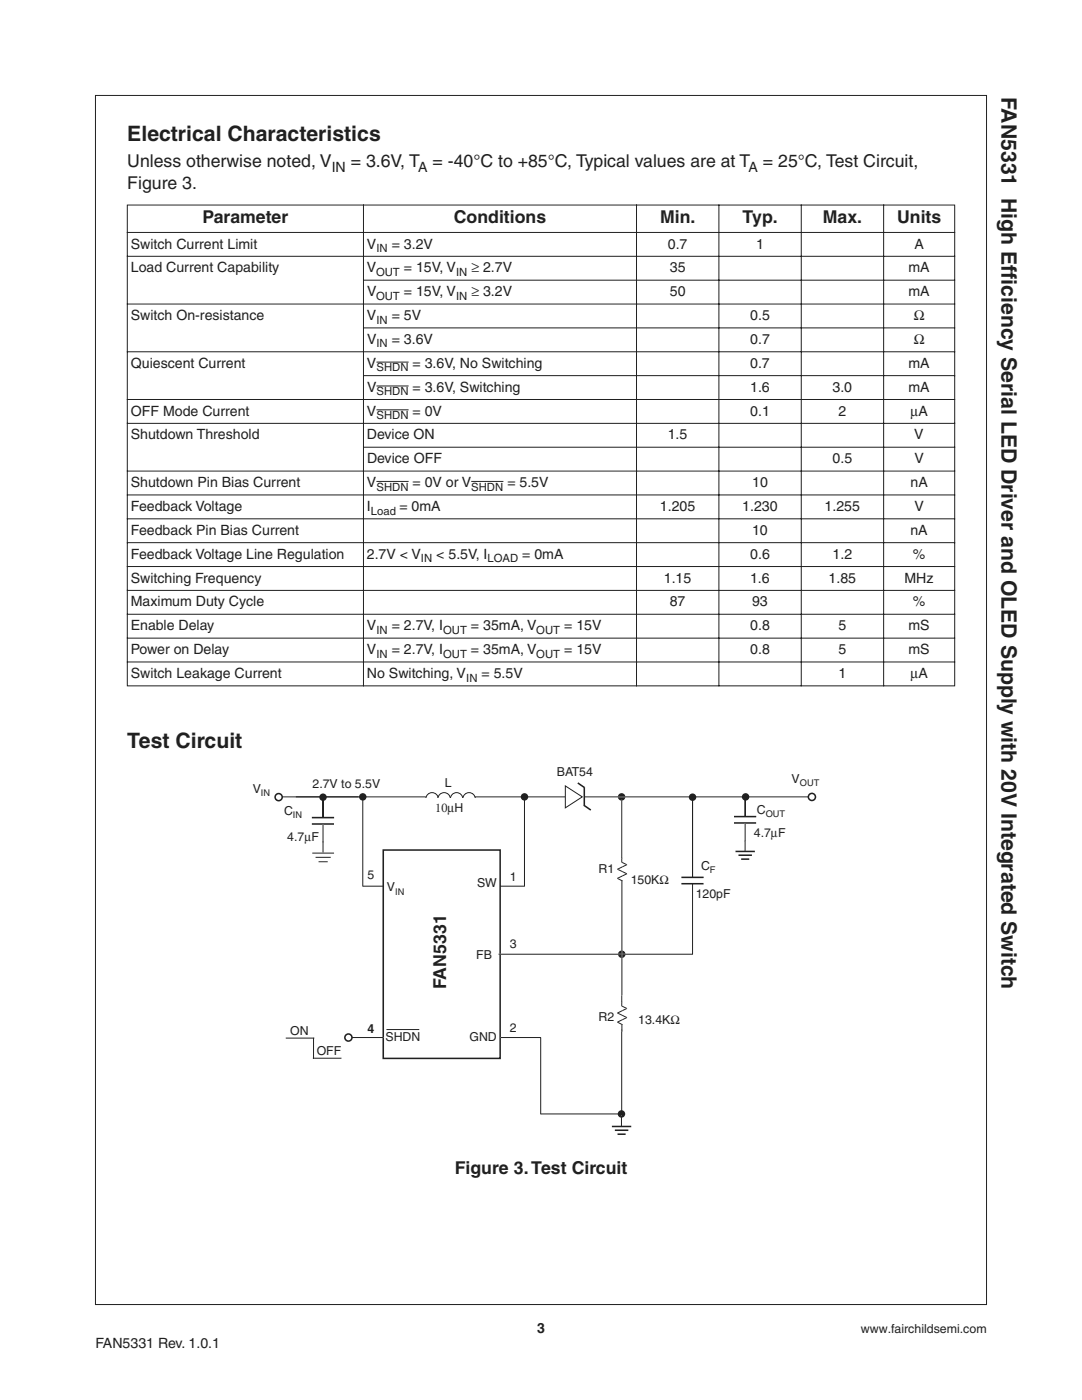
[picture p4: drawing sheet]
<svg xmlns="http://www.w3.org/2000/svg" width="216mm" height="279mm" viewBox="0 0 216 279" stroke-linecap="round" stroke-linejoin="round" font-family="sans-serif">
<g fill="none" stroke="#231f20" stroke-width=".2">
<path d="M19 19.1h177.8v241.2h-177.8zM25.3 40.9h165.3M25.3 46.4h165.3M25.3 51.2h165.3M25.4 41v95.8M72.4 55.9h118.2M72.5 40.8v96.2M127 40.8v96.2M143.4 40.8v96.2M159.9 40.8v96.2M176.3 40.8v96.2M190.5 41v95.8"/>
<path d="M25.3 60.7h165.3M25.3 70.2h165.3M25.3 79.7h165.3M72.4 65.4h118.2M72.4 75h118.2M75.1 72.3h6.4M75.1 77h6.4M25.3 84.5h165.3M25.3 94h165.3M25.3 98.8h165.3M72.4 89.3h118.2M75.1 81.8h6.4"/>
<path d="M75.1 96.1h6.4M94 96.1h6.4M25.3 103.5h165.3M25.3 108.3h165.3M25.3 113.1h165.3M25.3 117.8h165.3M25.3 122.6h165.3M25.3 127.4h165.3M25.3 132.1h165.3M25.3 136.9h165.3"/>
</g>
<g fill="#fff">
<path d="M43 150.6h122.6v77.5h-122.6z"/>
<path d="M94.7 159h18.1z"/>
</g>
<path d="M94.7 159h18.1" fill="none" stroke="#231f20" stroke-width=".2"/>
<path d="M72.4 176.9h32.3z" fill="#fff"/>
<path d="M72.4 176.9h32.3z" fill="none" stroke="#231f20" stroke-width=".2"/>
<path d="M76.5 169.6h23.3v41.6h-23.3z" fill="#fff"/>
<path d="M76.5 169.6h23.3v41.6h-23.3z" fill="none" stroke="#231f20" stroke-width=".31"/>
<path d="M77.1 205.5h6.6z" fill="#fff"/>
<path d="M77.1 205.5h6.6" fill="none" stroke="#231f20" stroke-width=".2"/>
<circle cx="124" cy="159" r=".59" fill="#231f20"/>
<circle cx="124" cy="159" r=".59" fill="none" stroke="#231f20" stroke-width=".31"/>
<circle cx="124" cy="222.3" r=".59" fill="#231f20"/>
<circle cx="124" cy="222.3" r=".59" fill="none" stroke="#231f20" stroke-width=".31"/>
<circle cx="124.1" cy="190.4" r=".59" fill="#231f20"/>
<circle cx="124.1" cy="190.4" r=".59" fill="none" stroke="#231f20" stroke-width=".31"/>
<circle cx="104.7" cy="159" r=".59" fill="#231f20"/>
<circle cx="104.7" cy="159" r=".59" fill="none" stroke="#231f20" stroke-width=".31"/>
<path d="M124 222.6v2.2z" fill="#fff"/>
<path d="M124 222.6v2.2" fill="none" stroke="#231f20" stroke-width=".2"/>
<path d="M122.1 224.8h3.9z" fill="#fff"/>
<path d="M122.1 224.8h3.9" fill="none" stroke="#231f20" stroke-width=".31"/>
<path d="M122.7 225.6h2.7z" fill="#fff"/>
<path d="M122.7 225.6h2.7" fill="none" stroke="#231f20" stroke-width=".31"/>
<path d="M123.2 226.4h1.6z" fill="#fff"/>
<path d="M123.2 226.4h1.6" fill="none" stroke="#231f20" stroke-width=".31"/>
<path d="M99.8 207.1h8.1z" fill="#fff"/>
<path d="M99.8 207.1h8.1" fill="none" stroke="#231f20" stroke-width=".2"/>
<path d="M99.5 190.4h38.7z" fill="#fff"/>
<path d="M99.5 190.4h38.7" fill="none" stroke="#231f20" stroke-width=".2"/>
<path d="M70.1 207.1h6.4z" fill="#fff"/>
<path d="M72.4 159v17.9M104.7 158.8v18.1M70.1 207.1h6.4M107.9 207.1v15.2M124.1 205.5v16.8" fill="none" stroke="#231f20" stroke-width=".2"/>
<path d="M123.2 204l1-.5z" fill="#fff"/>
<path d="M124.2 203.5l-1 .5" fill="none" stroke="#231f20" stroke-width=".2"/>
<path d="M124.2 203.5l.9-.4z" fill="#fff"/>
<path d="M125.1 203.1l-.9 .4" fill="none" stroke="#231f20" stroke-width=".2"/>
<path d="M123.2 202.1l.9 .5z" fill="#fff"/>
<path d="M123.2 202.1l.9 .5" fill="none" stroke="#231f20" stroke-width=".2"/>
<path d="M124.1 202.6l1 .5z" fill="#fff"/>
<path d="M124.1 202.6l1 .5" fill="none" stroke="#231f20" stroke-width=".2"/>
<path d="M123.2 202.2l1-.5z" fill="#fff"/>
<path d="M124.2 201.7l-1 .5" fill="none" stroke="#231f20" stroke-width=".2"/>
<path d="M124.2 201.7l.9-.5z" fill="#fff"/>
<path d="M125.1 201.2l-.9 .5" fill="none" stroke="#231f20" stroke-width=".2"/>
<path d="M124.1 200.8l1 .5z" fill="#fff"/>
<path d="M124.1 200.8l1 .5" fill="none" stroke="#231f20" stroke-width=".2"/>
<path d="M124.1 199.9v.9z" fill="#fff"/>
<path d="M124.1 199.9v.9" fill="none" stroke="#231f20" stroke-width=".2"/>
<path d="M124.1 204.5v1.4z" fill="#fff"/>
<path d="M124.1 204.5v1.4" fill="none" stroke="#231f20" stroke-width=".2"/>
<path d="M124.1 198.6v1.4z" fill="#fff"/>
<path d="M124.1 198.6v1.4" fill="none" stroke="#231f20" stroke-width=".2"/>
<path d="M123.2 204l1 .5z" fill="#fff"/>
<path d="M123.2 204l1 .5" fill="none" stroke="#231f20" stroke-width=".2"/>
<path d="M123.2 175.3l1-.5z" fill="#fff"/>
<path d="M124.2 174.8l-1 .5" fill="none" stroke="#231f20" stroke-width=".2"/>
<path d="M124.2 174.8l.9-.4z" fill="#fff"/>
<path d="M125.1 174.4l-.9 .4" fill="none" stroke="#231f20" stroke-width=".2"/>
<path d="M123.2 173.5l.9 .4z" fill="#fff"/>
<path d="M123.2 173.5l.9 .4" fill="none" stroke="#231f20" stroke-width=".2"/>
<path d="M124.1 173.9l1 .5z" fill="#fff"/>
<path d="M124.1 173.9l1 .5" fill="none" stroke="#231f20" stroke-width=".2"/>
<path d="M123.2 173.5l1-.5z" fill="#fff"/>
<path d="M124.2 173l-1 .5" fill="none" stroke="#231f20" stroke-width=".2"/>
<path d="M124.2 173l.9-.5z" fill="#fff"/>
<path d="M125.1 172.5l-.9 .5" fill="none" stroke="#231f20" stroke-width=".2"/>
<path d="M124.1 172.1l1 .5z" fill="#fff"/>
<path d="M124.1 172.1l1 .5" fill="none" stroke="#231f20" stroke-width=".2"/>
<path d="M124.1 171.2v.9z" fill="#fff"/>
<path d="M124.1 171.2v.9" fill="none" stroke="#231f20" stroke-width=".2"/>
<path d="M124.1 175.8v22.8z" fill="#fff"/>
<path d="M124.1 175.8v22.8" fill="none" stroke="#231f20" stroke-width=".2"/>
<path d="M124.1 159.6v11.7z" fill="#fff"/>
<path d="M124.1 159.6v11.7" fill="none" stroke="#231f20" stroke-width=".2"/>
<path d="M123.2 175.3l1 .5z" fill="#fff"/>
<path d="M123.2 175.3l1 .5" fill="none" stroke="#231f20" stroke-width=".2"/>
<path d="M112.8 156.8l3.4 2.2-3.4 2.2z" fill="#fff"/>
<path d="M112.8 156.8l3.4 2.2-3.4 2.2z" fill="none" stroke="#231f20" stroke-width=".2"/>
<path d="M116.6 159h44.9z" fill="#fff"/>
<path d="M116.6 159h44.9" fill="none" stroke="#231f20" stroke-width=".2"/>
<path d="M116.6 157.1v3.8z" fill="#fff"/>
<path d="M116.6 157.1v3.8" fill="none" stroke="#231f20" stroke-width=".31"/>
<path d="M115.3 156.3l1.4 .9z" fill="#fff"/>
<path d="M115.3 156.3l1.4 .9" fill="none" stroke="#231f20" stroke-width=".31"/>
<path d="M116.5 160.7l1.4 1z" fill="#fff"/>
<path d="M116.5 160.7l1.4 1" fill="none" stroke="#231f20" stroke-width=".31"/>
<path d="M56.3 159h28.7z" fill="#fff"/>
<path d="M56.3 159h28.7" fill="none" stroke="#231f20" stroke-width=".2"/>
<path d="M59 159h12.6z" fill="#fff"/>
<path d="M59 159h12.6" fill="none" stroke="#231f20" stroke-width=".2"/>
<circle cx="55.6" cy="159.1" r=".71" fill="#fff"/>
<circle cx="55.6" cy="159.1" r=".71" fill="none" stroke="#231f20" stroke-width=".31"/>
<circle cx="69.5" cy="207.1" r=".71" fill="#fff"/>
<circle cx="69.5" cy="207.1" r=".71" fill="none" stroke="#231f20" stroke-width=".31"/>
<path d="M107.9 222.3h16.1z" fill="#231f20"/>
<path d="M107.9 222.3h16.1" fill="none" stroke="#231f20" stroke-width=".2"/>
<path d="M85.2 158.7a1.27 1.27 0 0 1 1.3-.5 1.27 1.27 0 0 1 1 .9h-2.5z" fill="#fff"/>
<path d="M85 159.1a1.23 1.23 0 0 1 1.2-.9 1.23 1.23 0 0 1 1.2 .9" fill="none" stroke="#231f20" stroke-width=".2"/>
<path d="M87.6 158.7a1.27 1.27 0 0 1 1.3-.5 1.27 1.27 0 0 1 1 .9h-2.5z" fill="#fff"/>
<path d="M87.4 159.1a1.23 1.23 0 0 1 1.2-.9 1.23 1.23 0 0 1 1.2 .9" fill="none" stroke="#231f20" stroke-width=".2"/>
<path d="M90.1 158.7a1.27 1.27 0 0 1 1.3-.5 1.27 1.27 0 0 1 1 .9h-2.5z" fill="#fff"/>
<path d="M89.9 159.1a1.23 1.23 0 0 1 1.2-.9 1.23 1.23 0 0 1 1.2 .9" fill="none" stroke="#231f20" stroke-width=".2"/>
<path d="M92.6 158.7a1.27 1.27 0 0 1 1.3-.5 1.27 1.27 0 0 1 .9 .9h-2.4z" fill="#fff"/>
<path d="M92.4 159.1a1.23 1.23 0 0 1 1.2-.9 1.23 1.23 0 0 1 1.2 .9" fill="none" stroke="#231f20" stroke-width=".2"/>
<circle cx="64.5" cy="159.1" r=".59" fill="#231f20"/>
<circle cx="64.5" cy="159.1" r=".59" fill="none" stroke="#231f20" stroke-width=".31"/>
<path d="M64.5 159.2v4z" fill="#fff"/>
<path d="M64.5 159.2v4z" fill="none" stroke="#231f20" stroke-width=".2"/>
<path d="M62.2 163.2h4.5z" fill="#fff"/>
<path d="M62.2 163.2h4.5" fill="none" stroke="#231f20" stroke-width=".31"/>
<path d="M62.2 164.4h4.4z" fill="#fff"/>
<path d="M62.2 164.4h4.4" fill="none" stroke="#231f20" stroke-width=".31"/>
<path d="M64.5 164.4v3.8z" fill="#fff"/>
<path d="M64.5 164.4v3.8" fill="none" stroke="#231f20" stroke-width=".2"/>
<path d="M64.5 167.8v2.4z" fill="#fff"/>
<path d="M64.5 167.8v2.4" fill="none" stroke="#231f20" stroke-width=".2"/>
<path d="M62.3 170.3h4.4z" fill="#fff"/>
<path d="M62.3 170.3h4.4" fill="none" stroke="#231f20" stroke-width=".2"/>
<path d="M63 171.1h3z" fill="#fff"/>
<path d="M63 171.1h3" fill="none" stroke="#231f20" stroke-width=".2"/>
<path d="M63.6 172h1.8z" fill="#fff"/>
<path d="M63.6 172h1.8" fill="none" stroke="#231f20" stroke-width=".2"/>
<circle cx="72.4" cy="159" r=".59" fill="#231f20"/>
<circle cx="72.4" cy="159" r=".59" fill="none" stroke="#231f20" stroke-width=".31"/>
<circle cx="138.2" cy="159.1" r=".59" fill="#231f20"/>
<circle cx="138.2" cy="159.1" r=".59" fill="none" stroke="#231f20" stroke-width=".31"/>
<path d="M148.7 167.7v2.2z" fill="#fff"/>
<path d="M148.7 167.7v2.2" fill="none" stroke="#231f20" stroke-width=".2"/>
<path d="M146.8 169.9h3.8z" fill="#fff"/>
<path d="M146.8 169.9h3.8" fill="none" stroke="#231f20" stroke-width=".31"/>
<path d="M147.4 170.7h2.6z" fill="#fff"/>
<path d="M147.4 170.7h2.6" fill="none" stroke="#231f20" stroke-width=".31"/>
<path d="M147.9 171.5h1.6z" fill="#fff"/>
<path d="M147.9 171.5h1.6" fill="none" stroke="#231f20" stroke-width=".31"/>
<path d="M148.7 159v4z" fill="#fff"/>
<path d="M148.7 159v4z" fill="none" stroke="#231f20" stroke-width=".2"/>
<path d="M146.5 163h4.4z" fill="#fff"/>
<path d="M146.5 163h4.4" fill="none" stroke="#231f20" stroke-width=".31"/>
<path d="M146.5 164.2h4.4z" fill="#fff"/>
<path d="M146.5 164.2h4.4" fill="none" stroke="#231f20" stroke-width=".31"/>
<path d="M148.7 164.2v3.7z" fill="#fff"/>
<path d="M148.7 164.2v3.7" fill="none" stroke="#231f20" stroke-width=".2"/>
<circle cx="148.8" cy="159" r=".59" fill="#231f20"/>
<circle cx="148.8" cy="159" r=".59" fill="none" stroke="#231f20" stroke-width=".31"/>
<path d="M138.2 159.2v15.9z" fill="#fff"/>
<path d="M138.2 159.2v15.9z" fill="none" stroke="#231f20" stroke-width=".2"/>
<path d="M136 175.1h4.4z" fill="#fff"/>
<path d="M136 175.1h4.4" fill="none" stroke="#231f20" stroke-width=".31"/>
<path d="M136 176.4h4.4z" fill="#fff"/>
<path d="M136 176.4h4.4" fill="none" stroke="#231f20" stroke-width=".31"/>
<path d="M138.2 176.4v14.1z" fill="#fff"/>
<path d="M138.2 176.4v14.1" fill="none" stroke="#231f20" stroke-width=".2"/>
<circle cx="162" cy="159" r=".71" fill="#fff"/>
<circle cx="162" cy="159" r=".71" fill="none" stroke="#231f20" stroke-width=".31"/>
<path d="M57 207.2h5.7z" fill="#fff"/>
<path d="M57 207.2h5.7" fill="none" stroke="#231f20" stroke-width=".2"/>
<path d="M62.4 211.2h5.7z" fill="#fff"/>
<path d="M62.4 211.2h5.7" fill="none" stroke="#231f20" stroke-width=".2"/>
<path d="M62.6 207.1v4.2z" fill="#fff"/>
<path d="M62.6 207.1v4.2" fill="none" stroke="#231f20" stroke-width=".2"/>
<g font-size="4.2" fill="#231f20">
<text x="199.8" y="19.4" transform="rotate(90 199.8 19.4)">FAN5331 High Eff</text>
<text x="25.4" y="28.2">Electrical Characteristics</text>
<text x="199.8" y="54.3" transform="rotate(90 199.8 54.3)">iciency Serial LED Driver and OLED Supply with 20V Integrated Switch</text>
<text x="25.4" y="149.2">Test Circuit</text>
</g>
<g font-size="3.5" fill="#231f20">
<text x="25.4" y="33.4">Unless otherwise noted, V</text>
<text x="70" y="33.4">= 3.6V, T</text>
<text x="86.3" y="33.4">= -40°C to +85°C, Typical values are at T</text>
<text x="152.2" y="33.4">= 25°C, Test Circuit,</text>
<text x="25.4" y="37.6">Figure 3.</text>
<text x="40.4" y="44.6">Parameter</text>
<text x="90.6" y="44.6">Conditions</text>
<text x="131.7" y="44.6">Min.</text>
<text x="148.2" y="44.6">Typ.</text>
<text x="164.2" y="44.6">Max.</text>
<text x="179" y="44.6">Units</text>
<text x="89" y="197.4" transform="rotate(-90 89 197.4)">FAN5331</text>
<text x="90.7" y="234.3">Figure 3. Test Circuit</text>
</g>
<g font-size="2.8" fill="#231f20">
<text x="66.2" y="34.3">IN</text>
<text x="83.5" y="34.3">A</text>
<text x="149.4" y="34.3">A</text>
<text x="26.1" y="49.6">Switch Current Limit</text>
<text x="73.2" y="49.6">V</text>
<text x="78.2" y="49.6">= 3.2V</text>
<text x="133.3" y="49.6">0.7</text>
<text x="150.9" y="49.6">1</text>
<text x="182.5" y="49.6">A</text>
<text x="26.1" y="54.4">Load Current Capability</text>
<text x="73.2" y="54.4">V</text>
<text x="73.2" y="59.1">V</text>
<text x="80.6" y="54.4">= 15V, V</text>
<text x="80.6" y="59.1">= 15V, V</text>
<text x="94.1" y="54.4">≥ 2.7V</text>
<text x="94.1" y="59.1">≥ 3.2V</text>
<text x="133.7" y="59.1">50</text>
<text x="133.7" y="54.4">35</text>
<text x="181.3" y="59.1">mA</text>
<text x="181.3" y="54.4">mA</text>
<text x="26.1" y="63.9">Switch On-resistance</text>
<text x="73.2" y="63.9">V</text>
<text x="78.2" y="63.9">= 5V</text>
<text x="149.7" y="63.9">0.5</text>
<text x="182.3" y="63.9">Ω</text>
<text x="73.2" y="68.6">V</text>
<text x="78.2" y="68.6">= 3.6V</text>
<text x="149.7" y="68.6">0.7</text>
<text x="182.3" y="68.6">Ω</text>
<text x="26.1" y="73.4">Quiescent Current</text>
<text x="73.2" y="73.4">V</text>
<text x="82.3" y="73.4">= 3.6V, No Switching</text>
<text x="149.7" y="73.4">0.7</text>
<text x="181.3" y="73.4">mA</text>
<text x="26.1" y="82.9">OFF Mode Current</text>
<text x="73.2" y="82.9">V</text>
<text x="73.2" y="78.2">V</text>
<text x="82.3" y="78.2">= 3.6V, Switching</text>
<text x="82.3" y="82.9">= 0V</text>
<text x="149.7" y="78.2">1.6</text>
<text x="149.7" y="82.9">0.1</text>
<text x="166.1" y="78.2">3.0</text>
<text x="167.3" y="82.9">2</text>
<text x="181.3" y="78.2">mA</text>
<text x="181.7" y="82.9">µA</text>
<text x="26.1" y="87.7">Shutdown Threshold</text>
<text x="73.2" y="87.7">Device ON</text>
<text x="133.2" y="87.7">1.5</text>
<text x="182.4" y="87.7">V</text>
<text x="73.2" y="92.5">Device OFF</text>
<text x="166.1" y="92.5">0.5</text>
<text x="182.5" y="92.5">V</text>
<text x="26.1" y="97.2">Shutdown Pin Bias Current</text>
<text x="26.1" y="102">Feedback Voltage</text>
<text x="73.2" y="97.2">V</text>
<text x="73.2" y="102">I</text>
<text x="79.7" y="102">= 0mA</text>
<text x="82.3" y="97.2">= 0V or V</text>
<text x="101.2" y="97.2">= 5.5V</text>
<text x="131.7" y="102">1.205</text>
<text x="148.1" y="102">1.230</text>
<text x="150.1" y="97.2">10</text>
<text x="164.6" y="102">1.255</text>
<text x="181.7" y="97.2">nA</text>
<text x="182.4" y="102">V</text>
<text x="26.1" y="106.7">Feedback Pin Bias Current</text>
<text x="150.1" y="106.7">10</text>
<text x="181.7" y="106.7">nA</text>
<text x="26.1" y="111.5">Feedback Voltage Line Regulation</text>
<text x="73.2" y="111.5">2.7V &lt; V</text>
<text x="87.1" y="111.5">&lt; 5.5V, I</text>
<text x="104.2" y="111.5">= 0mA</text>
<text x="149.7" y="111.5">0.6</text>
<text x="166.1" y="111.5">1.2</text>
<text x="182.1" y="111.5">%</text>
<text x="26.1" y="116.3">Switching Frequency</text>
<text x="132.5" y="116.3">1.15</text>
<text x="149.7" y="116.3">1.6</text>
<text x="165.3" y="116.3">1.85</text>
<text x="180.5" y="116.3">MHz</text>
<text x="26.1" y="121">Maximum Duty Cycle</text>
<text x="26.1" y="125.8">Enable Delay</text>
<text x="73.2" y="125.8">V</text>
<text x="78.2" y="125.8">= 2.7V, I</text>
<text x="94" y="125.8">= 35mA, V</text>
<text x="112.6" y="125.8">= 15V</text>
<text x="133.6" y="121">87</text>
<text x="149.7" y="125.8">0.8</text>
<text x="150.1" y="121">93</text>
<text x="167.3" y="125.8">5</text>
<text x="181.3" y="125.8">mS</text>
<text x="182.1" y="121">%</text>
<text x="26.1" y="130.6">Power on Delay</text>
<text x="73.2" y="130.6">V</text>
<text x="78.2" y="130.6">= 2.7V, I</text>
<text x="94" y="130.6">= 35mA, V</text>
<text x="112.6" y="130.6">= 15V</text>
<text x="149.7" y="130.6">0.8</text>
<text x="167.3" y="130.6">5</text>
<text x="181.3" y="130.6">mS</text>
<text x="26.1" y="135.3">Switch Leakage Current</text>
<text x="73.2" y="135.3">No Switching, V</text>
<text x="96.1" y="135.3">= 5.5V</text>
<text x="167.3" y="135.3">1</text>
<text x="181.7" y="135.3">µA</text>
<text x="19" y="268.9">FAN5331 Rev. 1.0.1</text>
<text x="107.2" y="266">3</text>
</g>
<g font-size="2.5" fill="#231f20">
<text x="111.1" y="154.9">BAT54</text>
<text x="50.4" y="158.2">V</text>
<text x="62.4" y="157.2">2.7V to 5.5V</text>
<text x="88.8" y="157.1">L</text>
<text x="158" y="156.2">V</text>
<text x="56.7" y="162.7">C</text>
<text x="57.3" y="167.9">4.7µF</text>
<text x="86.8" y="162.1">10µH</text>
<text x="150.4" y="167.1">4.7µF</text>
<text x="151" y="162.4">C</text>
<text x="139.9" y="173.7">C</text>
<text x="73.3" y="175.3">5</text>
<text x="77.2" y="177.9">V</text>
<text x="95.2" y="177">SW</text>
<text x="101.7" y="175.7">1</text>
<text x="119.4" y="174.2">R1</text>
<text x="125.9" y="176.5">150KΩ</text>
<text x="138.8" y="179.2">120pF</text>
<text x="95" y="191.5">FB</text>
<text x="101.7" y="189.2">3</text>
<text x="119.4" y="203.7">R2</text>
<text x="57.9" y="206.6">ON</text>
<text x="73.3" y="206.2">4</text>
<text x="76.9" y="207.8">SHDN</text>
<text x="93.7" y="207.8">GND</text>
<text x="101.7" y="206">2</text>
<text x="127.4" y="204.4">13.4KΩ</text>
<text x="63.2" y="210.5">OFF</text>
<text x="171.8" y="266">www.fairchildsemi.com</text>
</g>
<g font-size="2.3" fill="#231f20">
<text x="75.1" y="50.3">IN</text>
<text x="75" y="55.1">OUT</text>
<text x="75" y="59.8">OUT</text>
<text x="91" y="55.1">IN</text>
<text x="91" y="59.8">IN</text>
<text x="75.1" y="64.6">IN</text>
<text x="75.1" y="69.4">IN</text>
<text x="75.1" y="74.1">SHDN</text>
<text x="75.1" y="78.9">SHDN</text>
<text x="75.1" y="83.6">SHDN</text>
<text x="75.1" y="97.9">SHDN</text>
<text x="94" y="97.9">SHDN</text>
<text x="74" y="102.7">Load</text>
<text x="84" y="112.2">IN</text>
<text x="97.3" y="112.2">LOAD</text>
<text x="75.1" y="126.5">IN</text>
<text x="75.1" y="131.3">IN</text>
<text x="88.4" y="126.5">OUT</text>
<text x="88.4" y="131.3">OUT</text>
<text x="107" y="126.5">OUT</text>
<text x="107" y="131.3">OUT</text>
<text x="93" y="136">IN</text>
</g>
<g font-size="1.8" fill="#231f20">
<text x="52.1" y="158.8">IN</text>
<text x="159.6" y="156.8">OUT</text>
<text x="58.5" y="163.3">IN</text>
<text x="152.8" y="163">OUT</text>
<text x="78.9" y="178.5">IN</text>
<text x="141.7" y="174.3">F</text>
</g>
</svg>
